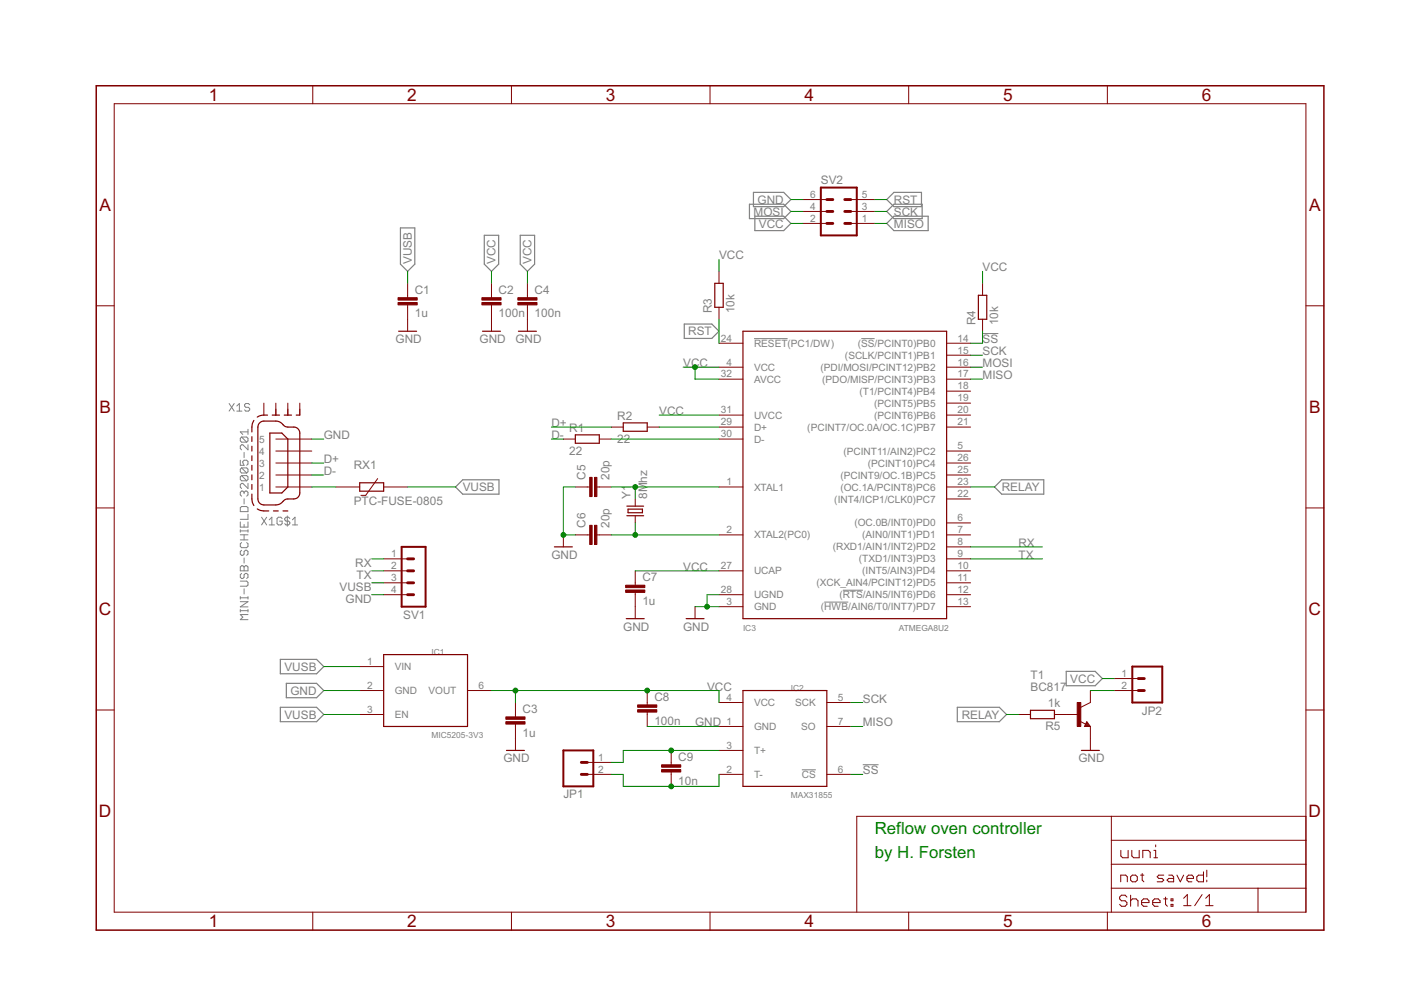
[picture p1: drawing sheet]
<svg xmlns="http://www.w3.org/2000/svg" width="297mm" height="210mm" viewBox="0 0 297 210" stroke-linecap="round" stroke-linejoin="round" font-family="sans-serif">
<g fill="none" stroke="#808080" stroke-width=".21">
<path d="M159.9 71.8h7.1M182.6 71.8h2.8M208.3 70.7h3.4M48.6 85.6l1.1 1.6M49.7 85.6l-1.1 1.6M50.2 86.1l.6-.5v1.6M50.2 87.2h1.1M50.9 97.6v1.1h.9l-.3-.6v-.2l.3-.3h.5l.3 .3v.5l-.3 .3M51.2 92.7h1.1l.3 .2v.6l-.3 .2M51.2 99.2h1.1l.3 .3v.5l-.3 .3M51.2 92.7l-.3 .2v.6l.3 .2h1.1M51.2 99.2l-.3 .3v.5l.3 .3h1.1"/>
<path d="M51.2 99.2l1.1 1.1M51.2 92.7l1.1 1M51.8 95.9v1.1M52.6 91v1.1M52.6 94.3v1.1l-1.1-1.1h-.3l-.3 .3v.5l.3 .3M52.6 91.6h-1.7l.6 .5M52.9 85.8l-.2-.2h-.6l-.2 .2v.3l.2 .3h.6l.2 .2v.3l-.2 .3h-.6l-.2-.3M50.9 107.7l.3-.3h1.1l.3 .3v.8h-1.7zM50.9 110.7v1.1h1.7v-1.1M50.9 112.3v.5M50.9 114.5h1.7M50.9 113.4h1.7"/>
<path d="M50.9 112.6h1.7M51.2 100.8h1.1l.3 .3v.6l-.3 .2M51.2 115l-.3 .3v.5l.3 .3h1.1l.3-.3v-.5l-.3-.3M51.2 116.7l-.3 .2v.6l.3 .3h.3l.3-.3v-.6l.2-.2h.3l.3 .2v.6l-.3 .3M51.2 100.8l-.3 .3v.6l.3 .2h1.1M51.2 100.8l1.1 1.1M51.8 104.4l.2-.3h.3l.3 .3v.5l-.3 .3M51.8 104.4l-.3-.3h-.3l-.3 .3v.5l.3 .3M51.8 104.4v.3M51.8 105.7v1.1M51.8 111.2v.6M51.8 113.4v1.1"/>
<path d="M51.8 118.3v1.1M52.6 102.5v1.1l-1.1-1.1h-.3l-.3 .3v.5l.3 .3M52.6 109v1.1h-1.7M52.6 112.3v.5M55.5 109.7l1 1.6M56.5 109.7l-1 1.6M57.1 110.2l.5-.5v1.6M57.1 111.3h1.1M59.8 109.9l-.3-.2h-.5l-.3 .2v1.1l.3 .3h.5l.3-.3v-.5h-.5M60.9 109.4v2.2M61.4 109.9l-.2-.2h-.6l-.2 .2v.3l.2 .3h.6l.2 .2v.3l-.2 .3h-.6l-.2-.3M62 111.3h1.1"/>
<path d="M62 110.2l.5-.5v1.6M50.9 120.2l.3-.2h.3l.3 .2 .2-.2h.3l.3 .2v.8h-1.7zM50.9 123.2h1.4l.3 .3v.5l-.3 .3h-1.4M50.9 129.5h1.7M50.9 126.5v.5M50.9 129.2v.6M50.9 127.6h1.7l-1.7 1.1h1.7M50.9 126.7h1.7M51.2 121.6l-.3 .3v.5l.3 .3h.3l.3-.3v-.5l.2-.3h.3l.3 .3v.5l-.3 .3M51.8 120.2v.8M51.8 124.8v1.1M52.6 130.3h-1.7l.6 .6-.6 .5h1.7"/>
<path d="M52.6 126.5v.5M52.6 129.2v.6M174.8 127.7h5.1M178.7 125.1h4.2M170 163.2h3M182.9 162.1h3.4"/>
</g>
<g fill="none" stroke="#808080" stroke-width=".25">
<path d="M84.9 48.3h3v7.7l-1.5 1.5-1.5-1.5zM102.7 49.9h3v6.1l-1.5 1.5-1.5-1.5zM110.3 49.9h3v6.1l-1.5 1.5-1.5-1.5zM158.9 43.3h7.3l1.5 1.5-1.5 1.6h-7.3zM159.7 40.8h6.5l1.5 1.5-1.5 1.5h-6.5zM160 45.8h6.2l1.5 1.6-1.5 1.5h-6.2zM188 47.4l1.5-1.6h7.3v3.1h-7.3zM188 44.8l1.5-1.5h6v3.1h-6zM188 42.3l1.5-1.5h5.9v3h-5.9zM145.1 68.7h5.8l1.5 1.5-1.5 1.6h-5.8zM96.6 103.3l1.5-1.6h7.7v3.1h-7.7zM212.4 101.7h8.9v3.1h-8.9l-1.5-1.5z"/>
<path d="M59.4 139.8h7.7l1.5 1.5-1.5 1.6h-7.7zM59.4 150h7.7l1.5 1.5-1.5 1.5h-7.7zM60.7 144.9h6.4l1.5 1.5-1.5 1.5h-6.4zM203 150h8.9l1.5 1.5-1.5 1.5h-8.9zM226.1 142.3h6.1l1.5 1.6-1.5 1.5h-6.1z"/>
</g>
<g fill="none" stroke="#800000" stroke-width=".21">
<path d="M66.3 18.2v3.8M108.4 18.2v3.8M150.5 18.2v3.8M192.7 18.2v3.8M234.8 18.2v3.8M24.2 22h252.7v171.4h-252.7zM152.4 57.5v2.6M170.2 47.4h5.1M170.2 44.8h5.1M170.2 42.3h5.1M180.4 47.4h5.1M180.4 44.8h5.1"/>
<path d="M180.4 42.3h5.1M20.4 64.8h3.8M86.4 60.1v3M86.4 64.6v5.6M104.2 60.1v3M104.2 64.6v5.6M111.8 60.1v3M111.8 64.6v5.6M152.4 72.8h5.1M152.4 77.9h5.1M152.4 65.2v2.5M200.7 72.8h5.1"/>
<path d="M200.7 77.9h5.1M200.7 75.3h5.1M208.3 60.1v2.5M208.3 67.7v2.5M276.9 64.8h3.8M55.9 85.5v2.5M58.5 93.1h7.6M58.5 95.6h7.6M58.5 98.2h7.6M58.5 85.5v2.5M61 85.5v2.5M63.6 85.5v2.5"/>
<path d="M119.4 93.1h2.6M127.1 93.1h2.5M129.6 90.6h2.5M137.2 90.6h2.6M152.4 80.4h5.1M152.4 88h5.1M152.4 90.6h5.1M152.4 93.1h5.1M200.7 80.4h5.1M200.7 88h5.1M200.7 90.6h5.1M200.7 82.9h5.1"/>
<path d="M200.7 85.5h5.1M200.7 95.6h5.1M200.7 98.2h5.1M20.4 107.7h3.8M58.5 103.3h7.6M58.5 100.7h7.6M71.2 103.3h5.1M80.1 101.5l-2.6 3.5h-1M81.3 103.3h5.1M81.3 118.5h5.1M119.4 113.4v2.6M122 103.3h3"/>
<path d="M122 113.4h3M126.6 103.3h3M126.6 113.4h3M134.7 105.8v1.5M134.7 109.3v1.6M152.4 103.3h5.1M152.4 113.4h5.1M200.7 103.3h5.1M200.7 113.4h5.1M200.7 100.7h5.1M200.7 105.8h5.1M200.7 110.9h5.1"/>
<path d="M200.7 116h5.1M200.7 118.5h5.1M276.9 107.7h3.8M81.3 121h5.1M81.3 126.1h5.1M81.3 123.6h5.1M134.7 121v3.1M134.7 125.6v5.6M147.4 128.6v2.6M152.4 121h5.1M152.4 126.1h5.1M152.4 128.6h5.1"/>
<path d="M200.7 121h5.1M200.7 126.1h5.1M200.7 128.6h5.1M200.7 123.6h5.1M20.4 150.5h3.8M76.3 141.3h5M76.3 146.4h5M76.3 151.5h5M99.1 146.4h5.1M109.3 148.9v3.1M109.3 153.5v5.6M137.2 146.4v3.1"/>
<path d="M137.2 151v3M142.3 159.1v3.1M152.4 148.9h5.1M152.4 154h5.1M152.4 159.1h5.1M175.3 148.9h5.1M175.3 154h5.1M215.9 151.5h2.6M223.6 151.5h5M228.9 152.9l1.3 .6M230.4 153l.8 1h-1.3zM231.2 146.4v2.5l-2 1.1"/>
<path d="M231.2 154v5.1M236.3 146.4h5M236.3 143.9h5M276.9 150.5h3.8M124.5 164.2h5.1M124.5 161.6h5.1M142.3 163.7v3M152.4 164.2h5.1M175.3 164.2h5.1M235.6 173.1v20.3M235.6 178.2h41.3M245 179.1v.4"/>
<path d="M276.9 173.1h-95.2v20.3M66.3 193.4v3.8M108.4 193.4v3.8M150.5 193.4v3.8M192.7 193.4v3.8M234.8 193.4v3.8M235.6 188.3h41.3M235.6 183.2h41.3M237.6 187v-1.5h1.1l.3 .4v1.1M237.6 180.3v1.2l.4 .4h1.2v-1.6M238.9 190.2l-.4-.4h-.7l-.4 .4v.4l.4 .4h.7l.4 .4v.3l-.4 .5h-.7l-.4-.5M239.7 189.8v2.4"/>
<path d="M239.7 191l.4-.4h.8l.4 .4v1.2M240 180.3v1.2l.3 .4h1.2v-1.6M240.1 185.5h.7l.3 .4v.7l-.3 .4h-.7l-.4-.4v-.7zM241.8 185.5h.7M242 191.4h1.6v-.4l-.4-.4h-.8l-.4 .4v.7l.4 .5h.8M242.2 185.2v1.4l.3 .4M242.3 181.9v-1.6h1.2l.4 .4v1.2M244.4 191.4h1.6v-.4l-.4-.4h-.8l-.4 .4v.7l.4 .5h.8M244.6 181.9h.8M244.6 180.3h.4v1.6M246.7 190.6h.8M246.7 185.5h-1l-.4 .4 .4 .3h.7l.3 .4-.3 .4h-1.1"/>
<path d="M247.1 190.2v1.5l.4 .5M247.8 185.5h.7l.3 .4v1.1h-1l-.4-.4 .4-.4h1M248.3 190.6h.4v.4h-.4zM248.3 191.7h.4v.5h-.4zM249.5 185.5l.8 1.5 .7-1.5M251 190.5l.7-.8v2.3M251 192h1.5M251.7 186.2h1.3v-.3l-.3-.4h-.7l-.3 .4v.7l.3 .4h.7M254.9 189.7l-1.6 2.3M255.2 184.8v2.2h-1.1l-.4-.4v-.7l.4-.4h1.1M255.6 192h1.6M255.6 190.5l.8-.8v2.3"/>
<path d="M255.9 184.5v1.4M255.9 186.6v.4M266.7 188.3v5.1"/>
</g>
<g fill="none" stroke="#800000" stroke-width=".25">
<path d="M84.5 70.2h3.8M102.3 70.2h3.8M109.9 70.2h3.8M151.6 60.1h1.7v5.1h-1.7zM157.5 70.2h43.2v61h-43.2zM207.4 62.6h1.8v5.1h-1.8zM53.4 92.6v1M53.4 94.6v1M53.4 96.6v1.1M53.4 98.7v1M53.8 89.1l-.4 1.1v1.4M54.9 89.8l.8-.5h3.1l.7 .3 .7 .7a2.48 2.48 0 0 0 2.1 .3l.8 .2 .3 .5 .2 .5v12.7l-.2 .6-.3 .4a2.67 2.67 0 0 1-2.1 .3l-.5 .1-1.3 1-.7 .2-2.8-.1-.5-.2-.4-.5-.1-.5v-15.2z"/>
<path d="M56.7 88h-1.1l-1.1 .4M57.2 91.8h2.6l1.2 1.3v10.2l-1.2 1.2h-2.6zM57.7 88h1.6M60.3 88h1.5M62.8 88h.8M122 92.2h5.1v1.8h-5.1zM132.1 89.7h5.1v1.7h-5.1zM53.4 104.8l.1 1.7 .3 .7M53.4 100.7v1M53.4 102.7v1.1M54.5 107.9l.7 .3 1.8 .1M58 108.3h1"/>
<path d="M60 108.3h1M76.3 102.4h5v1.7h-5zM117.5 116h3.8M132.9 107.3h3.6M132.9 109.3h3.6M133.2 107.9h3v.8h-3zM81.3 138.8h17.8v15.2h-17.8zM132.8 131.2h3.8M145.5 131.2h3.8M107.4 159.1h3.8M157.5 146.4h17.8v20.3h-17.8zM218.5 150.6h5.1v1.8h-5.1z"/>
<path d="M229.3 159.1h3.8M230.4 153.5l.1 .3h-.3l.2-.5 .5 .6h-.7"/>
</g>
<g fill="#800000" stroke="#800000" stroke-width=".21">
<path d="M135.2 150.5h4.1v.5h-4.1z"/>
<path d="M135.2 149.5h4.1v.5h-4.1z"/>
<path d="M107.3 153h4v.5h-4z"/>
<path d="M107.3 152h4v.5h-4z"/>
<path d="M132.7 125.1h4v.5h-4z"/>
<path d="M132.7 124.1h4v.5h-4z"/>
<path d="M126 101.2h.6v4.1h-.6z"/>
<path d="M125 101.2h.5v4.1h-.5z"/>
<path d="M126 111.4h.6v4h-.6z"/>
<path d="M125 111.4h.5v4h-.5z"/>
<path d="M140.3 163.2h4v.5h-4z"/>
<path d="M140.3 162.2h4v.5h-4z"/>
<path d="M102.2 64.1h4v.5h-4z"/>
<path d="M102.2 63.1h4v.5h-4z"/>
<path d="M109.8 64.1h4.1v.5h-4.1z"/>
<path d="M109.8 63.1h4.1v.5h-4.1z"/>
<path d="M84.4 64.1h4.1v.5h-4.1z"/>
<path d="M84.4 63.1h4.1v.5h-4.1z"/>
<path d="M228.4 148.9h.8v5.1h-.8z"/>
</g>
<path d="M174 39.8h7.7v10.1h-7.7zM85.2 116h5v12.6h-5zM119.4 159.1h6.4v7.6h-6.4zM240.1 141.3h6.3v7.6h-6.3z" fill="none" stroke="#800000" stroke-width=".42"/>
<g fill="none" stroke="#800000" stroke-width=".61">
<path d="M175.3 42.3h1.3M175.3 44.8h1.3M175.3 47.4h1.3M179.1 42.3h1.3M179.1 44.8h1.3M179.1 47.4h1.3M86.4 118.5h1.3M86.4 123.6h1.3M86.4 121h1.3M86.4 126.1h1.3M241.3 146.4h1.3M241.3 143.9h1.3"/>
<path d="M123.3 164.2h1.2M123.3 161.6h1.2"/>
</g>
<path d="M20.4 18.2h260.3v179h-260.3z" fill="none" stroke="#800000" stroke-width=".32"/>
<g fill="none" stroke="#008000" stroke-width=".21">
<path d="M86.4 57.5v2.6M104.2 57.5v2.6M111.8 57.5v2.6M152.4 55v2.5M167.7 47.4h2.5M167.7 44.8h2.5M167.7 42.3h2.5M185.5 47.4h2.5M185.5 44.8h2.5M185.5 42.3h2.5M208.3 57.5v2.6M144.8 77.9h7.6"/>
<path d="M147.4 77.9v2.5h5M152.4 67.7v5.1M205.8 75.3h2.5M205.8 77.9h2.5M208.3 70.2v2.6h-2.5M66.1 93.1h2.5M66.1 98.2h2.5M116.9 93.1h2.5M116.9 90.6h12.7M129.6 93.1h22.8M139.8 90.6h12.6M139.8 88h12.6"/>
<path d="M205.8 80.4h2.5M66.1 103.3h5.1M66.1 100.7h2.5M78.8 118.5h2.5M86.4 103.3h10.2M122 103.3h-2.6v10.1h2.6M129.6 113.4h22.8M129.6 103.3h22.8M134.7 103.3v2.5M134.7 110.9v2.5M205.8 103.3h5.1M205.8 116h15.2"/>
<path d="M205.8 118.5h15.2M78.8 126.1h2.5M78.8 123.6h2.5M78.8 121h2.5M134.7 121h17.7M147.4 128.6h5M152.4 126.1h-2.5v2.5M68.6 146.4h7.7M68.6 141.3h7.7M68.6 151.5h7.7M104.2 146.4h48.2v2.5M109.3 146.4v2.5"/>
<path d="M137.2 154h15.2M152.4 159.1h-20.3v2.5h-2.5M180.4 154h2.5M180.4 148.9h2.5M213.4 151.5h2.5M231.2 146.4h5.1M233.7 143.9h2.6M129.6 164.2h2.5v2.5h20.3v-2.5M180.4 164.2h2.5"/>
</g>
<g fill="#008000" stroke="#008000" stroke-width=".21">
<circle cx="119.4" cy="113.4" r=".51"/>
<circle cx="149.9" cy="128.6" r=".51"/>
<circle cx="134.7" cy="103.3" r=".51"/>
<circle cx="134.7" cy="113.4" r=".51"/>
<circle cx="142.3" cy="159.1" r=".51"/>
<circle cx="142.3" cy="166.7" r=".51"/>
<circle cx="109.3" cy="146.4" r=".51"/>
<circle cx="137.2" cy="146.4" r=".51"/>
<circle cx="147.4" cy="77.9" r=".51"/>
</g>
<g font-size="4.1" fill="#800000">
<text x="44.2" y="21.4">1</text>
<text x="86.4" y="21.4">2</text>
<text x="128.5" y="21.4">3</text>
<text x="170.6" y="21.4">4</text>
<text x="212.7" y="21.4">5</text>
<text x="254.8" y="21.4">6</text>
<text x="21.1" y="44.7">A</text>
<text x="277.6" y="44.7">A</text>
<text x="21.1" y="87.6">B</text>
<text x="277.6" y="87.6">B</text>
<text x="21" y="130.4">C</text>
<text x="277.5" y="130.4">C</text>
<text x="21" y="173.3">D</text>
<text x="277.5" y="173.3">D</text>
<text x="44.2" y="196.6">1</text>
<text x="86.4" y="196.6">2</text>
<text x="128.5" y="196.6">3</text>
<text x="170.6" y="196.6">4</text>
<text x="212.7" y="196.6">5</text>
<text x="254.8" y="196.6">6</text>
</g>
<g font-size="4" fill="#008000">
<text x="185.5" y="176.9">Reflow oven controller</text>
<text x="185.5" y="182">by H. Forsten</text>
</g>
<g font-size="2.8" fill="#808080">
<text x="174" y="39">SV2</text>
<text x="159.8" y="45.7">MOSI</text>
<text x="160.6" y="43.2">GND</text>
<text x="189.5" y="45.7">SCK</text>
<text x="189.5" y="43.2">RST</text>
<text x="160.9" y="48.3">VCC</text>
<text x="189.5" y="48.3">MISO</text>
<text x="87.3" y="56" transform="rotate(-90 87.3 56)">VUSB</text>
<text x="105.1" y="56" transform="rotate(-90 105.1 56)">VCC</text>
<text x="112.7" y="56" transform="rotate(-90 112.7 56)">VCC</text>
<text x="152.5" y="55">VCC</text>
<text x="208.3" y="57.5">VCC</text>
<text x="87.9" y="62.2">C1</text>
<text x="105.7" y="62.2">C2</text>
<text x="113.3" y="62.2">C4</text>
<text x="87.9" y="67.3">1u</text>
<text x="105.7" y="67.3">100n</text>
<text x="113.3" y="67.3">100n</text>
<text x="145.9" y="71.1">RST</text>
<text x="151" y="66.4" transform="rotate(-90 151 66.4)">R3</text>
<text x="155.8" y="66.4" transform="rotate(-90 155.8 66.4)">10k</text>
<text x="206.8" y="69" transform="rotate(-90 206.8 69)">R4</text>
<text x="211.6" y="69" transform="rotate(-90 211.6 69)">10k</text>
<text x="83.9" y="72.8">GND</text>
<text x="101.7" y="72.8">GND</text>
<text x="109.3" y="72.8">GND</text>
<text x="144.8" y="77.9">VCC</text>
<text x="208.3" y="75.3">SCK</text>
<text x="208.3" y="72.8">SS</text>
<text x="208.3" y="77.9">MOSI</text>
<text x="208.3" y="80.4">MISO</text>
<text x="130.9" y="89.1">R2</text>
<text x="139.8" y="88">VCC</text>
<text x="68.6" y="93.1">GND</text>
<text x="116.9" y="90.5">D+</text>
<text x="116.9" y="93.1">D-</text>
<text x="120.7" y="91.6">R1</text>
<text x="130.9" y="93.9">22</text>
<text x="68.6" y="98.2">D+</text>
<text x="68.6" y="100.7">D-</text>
<text x="75" y="99.4">RX1</text>
<text x="120.7" y="96.4">22</text>
<text x="124.1" y="101.7" transform="rotate(-90 124.1 101.7)">C5</text>
<text x="129.2" y="101.7" transform="rotate(-90 129.2 101.7)">20p</text>
<text x="75" y="107.1">PTC-FUSE-0805</text>
<text x="98.1" y="104.1">VUSB</text>
<text x="133.7" y="105.8" transform="rotate(-90 133.7 105.8)">Y1</text>
<text x="137.2" y="105.8" transform="rotate(-90 137.2 105.8)">8Mhz</text>
<text x="212.4" y="104.1">RELAY</text>
<text x="124.1" y="111.9" transform="rotate(-90 124.1 111.9)">C6</text>
<text x="129.2" y="111.9" transform="rotate(-90 129.2 111.9)">20p</text>
<text x="116.9" y="118.5">GND</text>
<text x="215.9" y="115.9">RX</text>
<text x="215.9" y="118.5">TX</text>
<text x="72" y="125.3">VUSB</text>
<text x="75.3" y="120.3">RX</text>
<text x="75.6" y="122.8">TX</text>
<text x="136.2" y="123.2">C7</text>
<text x="144.8" y="121">VCC</text>
<text x="73.3" y="127.9">GND</text>
<text x="85.5" y="131.2">SV1</text>
<text x="136.2" y="128.3">1u</text>
<text x="132.1" y="133.7">GND</text>
<text x="144.8" y="133.7">GND</text>
<text x="60.3" y="142.2">VUSB</text>
<text x="218.5" y="143.9">T1</text>
<text x="61.6" y="147.3">GND</text>
<text x="138.7" y="148.6">C8</text>
<text x="149.9" y="146.4">VCC</text>
<text x="182.9" y="149">SCK</text>
<text x="218.5" y="146.4">BC817</text>
<text x="222.2" y="150">1k</text>
<text x="226.9" y="144.8">VCC</text>
<text x="60.3" y="152.4">VUSB</text>
<text x="110.8" y="151.1">C3</text>
<text x="138.7" y="153.7">100n</text>
<text x="147.4" y="154">GND</text>
<text x="182.9" y="154">MISO</text>
<text x="203.9" y="152.4">RELAY</text>
<text x="221.6" y="154.8">R5</text>
<text x="242.1" y="151.5">JP2</text>
<text x="106.7" y="161.7">GND</text>
<text x="110.8" y="156.2">1u</text>
<text x="143.8" y="161.3">C9</text>
<text x="228.6" y="161.7">GND</text>
<text x="143.8" y="166.3">10n</text>
<text x="182.9" y="164.2">SS</text>
<text x="119.4" y="169.3">JP1</text>
</g>
<g font-size="2.4" fill="#808080">
<text x="171.8" y="41.9">6</text>
<text x="182.7" y="41.9">5</text>
<text x="171.8" y="47">2</text>
<text x="171.8" y="44.5">4</text>
<text x="182.7" y="47">1</text>
<text x="182.7" y="44.5">3</text>
<text x="152.8" y="72.4">24</text>
<text x="154" y="77.5">4</text>
<text x="159.9" y="73.5">RESET(PC1/DW)</text>
<text x="179.1" y="76.1">(SCLK/PCINT1)PB1</text>
<text x="181.9" y="73.5">(SS/PCINT0)PB0</text>
<text x="203" y="72.4">14</text>
<text x="203" y="75">15</text>
<text x="203" y="77.5">16</text>
<text x="152.8" y="80">32</text>
<text x="159.9" y="78.6">VCC</text>
<text x="159.9" y="81.2">AVCC</text>
<text x="173.9" y="78.6">(PDI/MOSI/PCINT12)PB2</text>
<text x="174.3" y="81.2">(PDO/MISP/PCINT3)PB3</text>
<text x="182.2" y="83.7">(T1/PCINT4)PB4</text>
<text x="203" y="80">17</text>
<text x="203" y="82.6">18</text>
<text x="152.8" y="87.7">31</text>
<text x="159.9" y="88.8">UVCC</text>
<text x="185.3" y="86.2">(PCINT5)PB5</text>
<text x="185.3" y="88.8">(PCINT6)PB6</text>
<text x="203" y="85.1">19</text>
<text x="203" y="87.7">20</text>
<text x="55" y="93.9">5</text>
<text x="152.8" y="90.2">29</text>
<text x="152.8" y="92.7">30</text>
<text x="159.9" y="91.3">D+</text>
<text x="159.9" y="93.9">D-</text>
<text x="171.2" y="91.3">(PCINT7/OC.0A/OC.1C)PB7</text>
<text x="203" y="90.2">21</text>
<text x="203" y="95.3">5</text>
<text x="55" y="101.5">2</text>
<text x="55" y="98.9">3</text>
<text x="55" y="96.4">4</text>
<text x="178.2" y="101.5">(PCINT9/OC.1B)PC5</text>
<text x="178.8" y="96.4">(PCINT11/AIN2)PC2</text>
<text x="184" y="98.9">(PCINT10)PC4</text>
<text x="203" y="97.8">26</text>
<text x="203" y="100.4">25</text>
<text x="55" y="104">1</text>
<text x="154" y="102.9">1</text>
<text x="159.9" y="104">XTAL1</text>
<text x="176.9" y="106.5">(INT4/ICP1/CLK0)PC7</text>
<text x="178.2" y="104">(OC.1A/PCINT8)PC6</text>
<text x="203" y="102.9">23</text>
<text x="203" y="105.4">22</text>
<text x="154" y="113">2</text>
<text x="181.1" y="111.6">(OC.0B/INT0)PD0</text>
<text x="203" y="110.5">6</text>
<text x="203" y="113">7</text>
<text x="82.9" y="118.1">1</text>
<text x="159.9" y="114.2">XTAL2(PC0)</text>
<text x="176.5" y="116.7">(RXD1/AIN1/INT2)PD2</text>
<text x="182.1" y="119.2">(TXD1/INT3)PD3</text>
<text x="182.8" y="114.2">(AIN0/INT1)PD1</text>
<text x="203" y="115.6">8</text>
<text x="203" y="118.1">9</text>
<text x="82.9" y="120.7">2</text>
<text x="82.9" y="123.2">3</text>
<text x="82.9" y="125.7">4</text>
<text x="152.8" y="120.7">27</text>
<text x="152.8" y="125.7">28</text>
<text x="159.9" y="121.8">UCAP</text>
<text x="173.1" y="124.3">(XCK_AIN4/PCINT12)PD5</text>
<text x="182.8" y="121.8">(INT5/AIN3)PD4</text>
<text x="203" y="120.7">10</text>
<text x="203" y="123.2">11</text>
<text x="203" y="125.7">12</text>
<text x="154" y="128.3">3</text>
<text x="159.9" y="126.9">UGND</text>
<text x="159.9" y="129.4">GND</text>
<text x="174" y="129.4">(HWB/AIN6/T0/INT7)PD7</text>
<text x="178" y="126.9">(RTS/AIN5/INT6)PD6</text>
<text x="203" y="128.3">13</text>
<text x="77.8" y="141">1</text>
<text x="83.7" y="142.1">VIN</text>
<text x="237.8" y="143.5">1</text>
<text x="77.8" y="146.1">2</text>
<text x="83.7" y="147.2">GND</text>
<text x="90.8" y="147.2">VOUT</text>
<text x="101.5" y="146.1">6</text>
<text x="154" y="148.6">4</text>
<text x="159.9" y="149.7">VCC</text>
<text x="168.6" y="149.7">SCK</text>
<text x="177.6" y="148.6">5</text>
<text x="237.8" y="146.1">2</text>
<text x="77.8" y="151.1">3</text>
<text x="83.7" y="152.3">EN</text>
<text x="154" y="153.7">1</text>
<text x="159.9" y="154.8">GND</text>
<text x="169.9" y="154.8">SO</text>
<text x="177.6" y="153.7">7</text>
<text x="126.9" y="161.3">1</text>
<text x="154" y="158.8">3</text>
<text x="159.9" y="159.9">T+</text>
<text x="126.9" y="163.8">2</text>
<text x="154" y="163.8">2</text>
<text x="159.9" y="165">T-</text>
<text x="170" y="165">CS</text>
<text x="177.6" y="163.8">6</text>
</g>
<g font-size="2" fill="#808080">
<text x="157.5" y="133.7">IC3</text>
<text x="190.5" y="133.7">ATMEGA8U2</text>
<text x="91.5" y="138.8">IC1</text>
<text x="167.7" y="146.4">IC2</text>
<text x="91.5" y="156.6">MIC5205-3V3</text>
<text x="167.7" y="169.3">MAX31855</text>
</g>
</svg>
